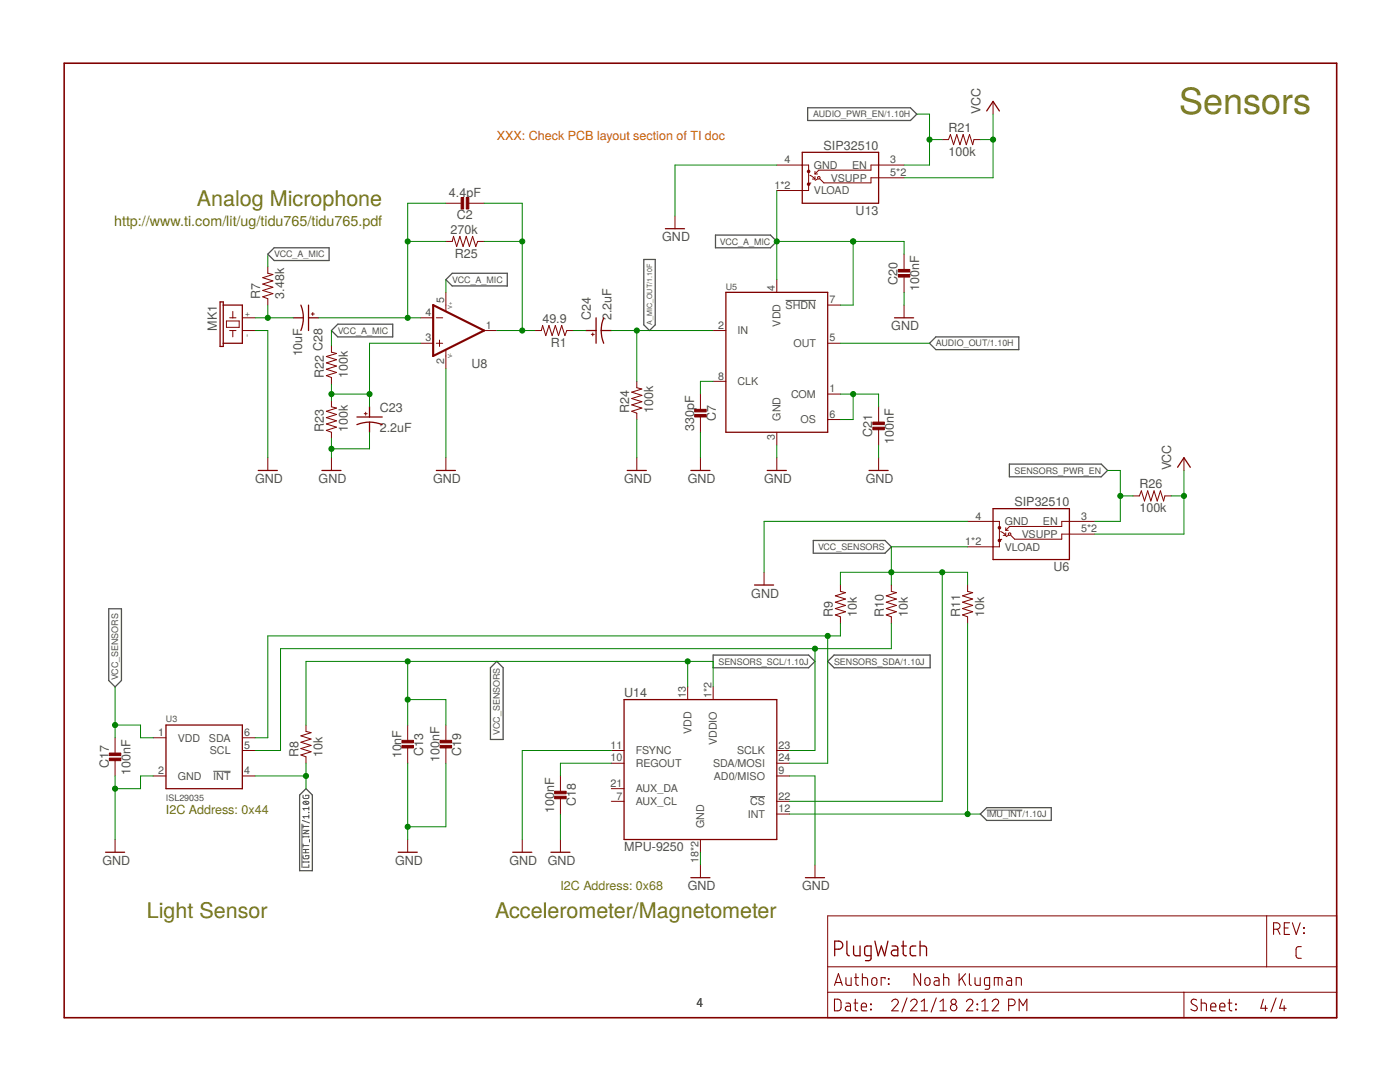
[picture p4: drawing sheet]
<svg xmlns="http://www.w3.org/2000/svg" width="279mm" height="216mm" viewBox="0 0 279 216" stroke-linecap="round" stroke-linejoin="round" font-family="sans-serif">
<g fill="none" stroke="#505050" stroke-width=".2">
<path d="M156.8 59.9h6M42.6 153.9h3.4M60.5 158.7l.1 .6h1v-.6h-.6v.2M60.7 159.9l.7 .5M149.7 159h3M60.3 164.4v8.7M60.3 163.7l1.5 .5M60.5 170.7l.1 .6h1v-.6h-.6v.2M60.5 172h1.1M60.5 164.6v.6M60.5 166.8v.3M60.5 168.4v.6"/>
<path d="M60.5 171.9v.2M60.5 170.2h1.1M60.5 169.5h1.1M60.5 168.7h1.1M60.5 167h1.1M60.5 165.7h1.1l-1.1 .6h1.1M60.5 164.9h1.1M60.5 160.1a.64 .64 0 0 1 .6-.3 .64 .64 0 0 1 .5 .5 .64 .64 0 0 1-.6 .2 .64 .64 0 0 1-.5-.4zM61 169.5v.7M61.6 162.1h.1M61.6 172.5v.5h-1.1M61.6 161v.6"/>
<path d="M61.6 162.6v.7M61.6 166.8v.3M61.6 171.9v.2M61.6 162.9h-1.1l.2 .4M61.6 161.3h-1.1l.2 .3M61.8 167.5v.5M196.9 161.6h7.1"/>
</g>
<g fill="none" stroke="#505050" stroke-width=".25">
<path d="M161.2 21.5h20.5l1.3 1.3-1.3 1.2h-20.5zM53.4 50.7l1.3-1.3h11v2.6h-11zM89 55.8l1.3-1.3h10.9v2.6h-10.9zM128.5 51.8h2.3v13l-1.2 1.2-1.1-1.2zM142.8 46.9h11l1.2 1.3-1.2 1.2h-11zM66.1 66l1.3-1.3h11v2.5h-11zM185.5 68.5l1.3-1.3h16.5v2.6h-16.5zM201.4 92.6h18.4l1.2 1.3-1.2 1.2h-18.4zM162.3 107.8h14.3l1.3 1.3-1.3 1.3h-14.3zM21.7 121.5h2.5v14.3l-1.2 1.3-1.3-1.3zM99.1 132l1.3 1.2v14.4h-2.5v-14.4zM142.3 130.7h19.1l1.2 1.3-1.2 1.2h-19.1z"/>
<path d="M165.2 132l1.3-1.3h19.1v2.5h-19.1zM61.1 157.4l1.2 1.2v15.1h-2.5v-15.1zM195.6 162.4l1.3-1.2h12.9v2.5h-12.9z"/>
</g>
<g fill="#800000" stroke="#800000" stroke-width=".2">
<path d="M80.2 147.7h2.3v.5h-2.3z"/>
<path d="M80.2 148.7h2.3v.5h-2.3z"/>
<path d="M21.8 150.3h2.3v.5h-2.3z"/>
<path d="M21.8 151.3h2.3v.5h-2.3z"/>
<path d="M110.7 157.9h2.3v.5h-2.3z"/>
<path d="M110.7 158.9h2.3v.5h-2.3z"/>
<path d="M87.8 147.7h2.3v.5h-2.3z"/>
<path d="M87.8 148.7h2.3v.5h-2.3z"/>
<path d="M179.3 53.8h2.3v.5h-2.3z"/>
<path d="M179.3 54.8h2.3v.5h-2.3z"/>
<path d="M174.2 84.2h2.3v.5h-2.3z"/>
<path d="M174.2 85.2h2.3v.5h-2.3z"/>
<path d="M92 39.4h.5v2.3h-.5z"/>
<path d="M93 39.4h.6v2.3h-.6z"/>
<path d="M138.6 82.7h2.3v.5h-2.3z"/>
<path d="M138.6 81.7h2.3v.5h-2.3z"/>
</g>
<g fill="none" stroke="#800000" stroke-width=".2">
<path d="M155 32.9h6.4v1.1M161.4 34.5v3.5h-6.4M161.6 35l1 .7M161.8 36.5l-.4 .2M162.1 35.7h.5M162.6 34.2v.5M162.6 35.2v.5M162.6 34.7h.6M163.2 35.7l-.5 .3M180.4 32.9h-6.6v1.1h-10.4l-.8 .7M180.4 35.5h-6.6v1h-9.4l-.7-.8M188 27.9h1.3l.4-1.1 .6 2.1 .6-2.1 .7 2.1 .6-2.1 .6 2.1 .7-2.1 .6 2.1 .3-1h1.2"/>
<path d="M198.2 20.2v2.6M53.4 53.3v1.2l1.1 .3-2.1 .6 2.1 .6-2.1 .7 2.1 .6-2.1 .7 2.1 .6-2.1 .6 1 .4v1.3M89 58.3v3.7M89 40.6h3M89 48.2h1.3l.2-1 .6 2 .7-2 .6 2 .6-2 .7 2 .6-2 .7 2 .3-1h1.3M93.3 40.6h3.3M134.7 43.1v2.5M155 55.8v2.5M180.4 50.7v3.1M180.4 55v3.3M45.2 64.1h2.5v1.2h-2.5zM45.8 63.4h1.3"/>
<path d="M45.8 66h1.3M46.5 62.1v1.3M46.5 66v1.2M48.4 63.4h2.5M48.4 66h2.5M62.1 62.7h.6M62.4 62.4v.5M66.1 69v1.3l1.1 .2-2.1 .6 2.1 .7-2.1 .6 2.1 .6-2.1 .7 2.1 .6-2.1 .7 1 .3v1.3M66.1 79.9v1.3l1.1 .2-2.1 .7 2.1 .6-2.1 .6 2.1 .7-2.1 .6 2.1 .6-2.1 .7 1 .4v1.2M83.9 63.4h2.5M83.9 68.5h2.5M87.1 63.4h1.2"/>
<path d="M87.1 68.5h1.2M87.7 67.9v1.2M89 69.8v3.8M96.6 66h2.5M106.8 66h1.2l.3-1.1 .6 2.1 .7-2.1 .6 2.1 .6-2.1 .7 2.1 .6-2.1 .6 2.1 .4-1h1.3M118 66.7h.6M118.3 66.4v.6M127.1 76.1v1.3l1 .2-2 .7 2 .6-2 .6 2 .7-2 .6 2 .6-2 .7 1 .3v1.3M139.8 78.6v3.3M142.3 66h2.6M142.3 76.1h2.6M165.2 60.9h2.5"/>
<path d="M165.2 78.6h2.5M165.2 68.5h2.5M180.4 60.9v2.5M53.4 91.3v2.6M66.1 91.3v2.6M72.7 82.5h.6M73 82.3v.5M89 91.3v2.6M127.1 91.3v2.6M139.8 83.2v3.1M139.8 91.3v2.6M155 86.3v2.5"/>
<path d="M155 91.3v2.6M165.2 83.7h2.5M175.3 81.2v3M175.3 85.5v3.3M175.3 91.3v2.6M226.1 99h1.3l.4-1.1 .6 2.1 .6-2.1 .7 2.1 .6-2.1 .6 2.1 .7-2.1 .6 2.1 .3-1h1.2M236.3 91.3v2.6M152.5 114.2v2.5M167.7 116.7v1.3l1 .3-2 .6 2 .6-2 .7 2 .6-2 .6 2 .7-2 .6 1 .4v1.3M177.9 116.7v1.3l1 .3-2 .6 2 .6-2 .7 2 .6-2 .6 2 .7-2 .6 1 .4v1.3M193.1 116.7v1.3l1 .3-2 .6 2 .6-2 .7 2 .6-2 .6 2 .7-2 .6 1 .4v1.3M193.1 104h6.4v1.1"/>
<path d="M199.5 105.6v3.5h-6.4M199.7 106.1l1 .7M199.9 107.6l-.4 .2M200.2 106.8h.5M200.7 105.8h.5M200.7 105.3v.5M200.7 106.3v.5M201.2 106.8l-.4 .3M218.5 104h-6.6v1.1h-10.4l-.8 .7M218.5 106.6h-6.6v1h-9.4l-.8-.8M137.2 137.1v2.5M142.3 137.1v2.5"/>
<path d="M23 147.2v3.1M23 151.5v3.3M30.6 154.8h2.5M30.6 147.2h2.5M48.4 154.8h2.5M48.4 149.8h2.5M48.4 147.2h2.5M61.1 144.7v1.2l1 .3-2.1 .6 2.1 .7-2.1 .6 2.1 .6-2.1 .7 2.1 .6-2.1 .6 1.1 .4v1.3M81.4 144.7v3M81.4 149v3.3M89 144.7v3M89 149v3.3"/>
<path d="M111.8 154.8v3.1M111.8 159.1v3.3M122 159.9h2.5M122 157.4h2.5M122 149.8h2.5M122 152.3h2.5M155 159.9h2.6M155 154.8h2.6M155 149.8h2.6M155 152.3h2.6M23 167.5v2.6M81.4 167.5v2.6"/>
<path d="M104.2 167.5v2.6M111.8 167.5v2.6M139.8 167.5v2.6M139.8 172.6v2.5M155 162.4h2.6M162.6 172.6v2.5M165.2 182.8h101.6v20.3h-101.6zM165.2 192.9h101.6M165.2 198h101.6M236.3 198v5.1M252.8 182.8v10.1"/>
<circle cx="163.4" cy="35.5" r=".25"/>
<circle cx="201.5" cy="106.6" r=".25"/>
</g>
<g fill="none" stroke="#800000" stroke-width=".25">
<path d="M160.1 30.4h15.2v10.2h-15.2zM196.9 22.1l1.3-1.9 1.3 1.9M132.8 45.6h3.8M144.9 58.3h20.3v28h-20.3zM43.9 60.2h.7v8.9h-.7zM44.6 60.9h3.8v7.6h-3.8M58.5 63.4h2.1M60 60.9a6.9 6.9 0 0 1 0 5.1M61.6 63.4h2M61.6 60.9v5.1M116.9 66h2.1M119 63.4v5.1"/>
<path d="M120 66h2M120.5 63.4a6.6 6.6 0 0 0 0 5.1M178.5 63.4h3.8M51.5 93.9h3.9M64.2 93.9h3.9M71.2 84.7a6.6 6.6 0 0 1 5.1 0M71.2 83.2h5.1M73.7 81.2v2M73.7 84.2v2.1M87.1 93.9h3.8M125.2 93.9h3.8M137.9 93.9h3.8"/>
<path d="M153.1 93.9h3.8M173.4 93.9h3.8M235 93.2l1.3-1.9 1.3 1.9M150.6 116.7h3.8M198.2 101.5h15.2v10.2h-15.2zM124.5 139.6h30.5v27.9h-30.5zM33.1 144.7h15.3v12.7h-15.3zM21.1 170.1h3.8M79.5 170.1h3.8M102.3 170.1h3.8M109.9 170.1h3.8M137.9 175.1h3.8"/>
<path d="M160.7 175.1h3.8M166.6 189.4h.8a.8 .8 0 0 0 .8-.8 .8 .8 0 0 0-.8-.8h-.8v2.9M169 187.8v2.4l.1 .3 .4 .2M170.3 188.8l.1 1.6 .4 .3h.8v-1.9M173.8 190.7h-.9l-.3-.2v-1.2l.2-.5h1v2.4a.47 .47 0 0 1-.4 .5h-.7M174.6 187.8l.7 2.9 .6-1.9 .7 1.9 .6-2.9M178 188.8h.8l.4 .3v1.6h-.8a.57 .57 0 0 1-.5-.6 .57 .57 0 0 1 .5-.5h.8M179.9 188.8h1M180.3 187.8v2.6l.3 .3h.3M182.8 188.8h-1l-.1 .5v1.2l.3 .2h.8M183.6 188.8h.8a.47 .47 0 0 1 .5 .5v1.4M183.6 187.8v2.9"/>
</g>
<path d="M12.8 12.6h254v190.5h-254z" fill="none" stroke="#800000" stroke-width=".32"/>
<g fill="none" stroke="#800000" stroke-width=".21">
<path d="M166.5 199.4h.9l.4 .4 .1 1.3-.2 .3-.3 .3h-.9zM166.5 196.6l.8-2.3 .8 2.3M166.8 196h1.1M168.8 195.1v1.3l.4 .2h.7v-1.5M170.5 195.1h.8M170.7 199.4v2.1l.5 .2M170.8 194.3v2.1l.5 .2M172.1 195.1l.9 .1 .1 .3v1.1M172.1 194.3v2.3M174.1 195.2l.5-.1a.92 .92 0 0 1 .2 1.5h-.4l-.3-.2-.1-.3zM176.6 195.3v-.2h-.7v1.5M177.3 195.3l.1 .1z"/>
<path d="M177.3 196.3l.1 .1zM178 199.9a.65 .65 0 0 1 .9-.5 .65 .65 0 0 1 .2 1l-1.1 1.3h1.3M181 199.1l-1 2.9M181.7 199.9a.64 .64 0 0 1 1-.5 .64 .64 0 0 1 .1 1l-1.1 1.3h1.3M183.7 194.3v2.3l-1.3-2.3v2.3M183.8 199.9l.7-.5v2.3M184.7 195.2l.5-.1a.92 .92 0 0 1 .2 1.5h-.4l-.4-.3zM186.5 195.1h.7l.2 .2v1.3h-.6a.46 .46 0 0 1-.4-.4 .46 .46 0 0 1 .4-.5h.6M186.9 199.1l-1.1 2.9M187.6 199.9l.6-.5v2.3M188.3 195.1l1 .1 .1 1.4M188.3 194.3v2.3"/>
<path d="M191.4 194.3v2.3M191.9 195.2l.8 1.4M192.7 194.3l-1.3 1.4M192.9 199.9a.64 .64 0 0 1 .9-.5 .64 .64 0 0 1 .2 1l-1.1 1.3h1.3M193.5 194.3v2.1l.3 .2M194.6 195.1v1.1l.1 .3 .3 .1h.6v-1.5M195.9 199.9l.7-.5v2.3M197.5 196.6h-.8l-.2-.2v-1.1l.2-.2h.8v1.9l-.2 .4h-.7M198 199.9a.64 .64 0 0 1 .9-.5 .64 .64 0 0 1 .2 1l-1.1 1.3h1.3M198.4 196.6v-1.5l1.5 .1 .1 1.4M199.2 195.1v1.5M201 195.1h.7l.2 .4v1.1h-.6a.46 .46 0 0 1-.4-.4 .46 .46 0 0 1 .4-.5h.6"/>
<path d="M202.8 196.6v-1.5l.9 .1 .1 1.4M238.8 199.6a.58 .58 0 0 0-.9-.1 .58 .58 0 0 0 .1 .8l.7 .4a.54 .54 0 0 1 .2 .8 .54 .54 0 0 1-.8 .2l-.4-.3M239.7 199.4v2.3M245.3 199.4l.1 2.1 .5 .2M252.1 199.4l-.5 1.8h1.3M254.2 185.4h.6a.65 .65 0 0 0 .7-.6 .65 .65 0 0 0-.7-.7h-.6v2.4M254.7 199.1l-1.1 2.9M255 185.4l.5 1.1M255.9 199.4l-.5 1.8h1.3M256.3 185.2h.8M257.4 184.1h-1.1v2.4h1.1M257.9 184.1l.8 2.4 .8-2.4"/>
<path d="M259.7 188.9h-.7l-.3 .5v1.5l.3 .3h.7M260.2 185.1l.1 .1zM260.2 186.1l.1 .2zM168.8 200.2h.7l.2 .3v1.2h-.6a.46 .46 0 0 1-.4-.5 .46 .46 0 0 1 .4-.4h.6M170.4 200.2h.8M171.9 200.9h1a.54 .54 0 0 0-.3-.7 .54 .54 0 0 0-.7 .5l.1 .9 .9 .1M173.7 200.3l.2 .2zM173.7 201.4l.2 .1zM183.8 201.7h1.3M187.6 201.7h1.3M195 201.4l.1 .1zM195 200.3l.1 .2z"/>
<path d="M195.9 201.7h1.3M201.3 200.7h.7a.65 .65 0 0 0 .6-.7 .65 .65 0 0 0-.6-.6h-.7v2.3M203.4 201.7v-2.3l.8 1.3 .7-1.3v2.3M239.7 200.2l1 .1 .1 1.4M241.6 200.9h1.1a.54 .54 0 0 0-.4-.7 .54 .54 0 0 0-.7 .5l.1 .9 1 .1M243.4 200.9h1.1a.54 .54 0 0 0-.4-.7 .54 .54 0 0 0-.7 .5l.1 .9 1 .1M245.1 200.2h.8M246.6 201.4l.1 .1zM246.6 200.3l.1 .2zM252.5 200.7v1M256.3 200.7v1"/>
<circle cx="190.3" cy="199.9" r=".52"/>
<circle cx="190.3" cy="201" r=".65"/>
</g>
<g fill="#800000" stroke="#800000" stroke-width=".2">
<circle cx="161.4" cy="34.2" r=".25"/>
<circle cx="161.4" cy="36.7" r=".25"/>
<circle cx="199.5" cy="105.3" r=".25"/>
<circle cx="199.5" cy="107.8" r=".25"/>
</g>
<path d="M86.4 60.9l10.2 5.1-10.2 5z" fill="none" stroke="#800000" stroke-width=".42"/>
<g fill="none" stroke="#008000" stroke-width=".2">
<path d="M155 32.9h-20.3v10.2M155 38v17.8M183 22.8h2.5v10.1h-5.1M185.5 27.9h2.5M195.6 27.9h2.6M198.2 22.8v12.7h-17.8M53.4 51v2.3M81.4 48.2h7.6M89 40.6h-7.6v22.8M89 55.8v2.5M96.6 48.2h7.6M96.6 40.6h7.6v25.4"/>
<path d="M155 48.2h25.4v2.5M170.3 48.2v12.7h-2.6M180.4 58.3v2.6M50.9 63.4h7.6M50.9 66h2.5v25.3M53.4 60.9v2.5M63.6 63.4h20.3M66.1 66v3M66.1 76.6v3.3M66.1 78.6h7.6M83.9 68.5h-10.2v12.7M89 73.6v17.7"/>
<path d="M99.1 66h7.7M114.4 66h2.5M122 66h20.3M127.1 66v10.1M142.3 76.1h-2.5v2.5M167.7 68.5h17.8M167.7 78.6h7.6v2.6M170.3 78.6v5.1h-2.6M66.1 87.5v3.8M73.7 86.3v3.3h-7.6M127.1 83.7v7.6M139.8 86.3v5"/>
<path d="M155 88.8v2.5M175.3 88.8v2.5M221 93.9h2.6v10.1h-5.1M223.6 99h2.5M233.7 99h2.6M236.3 93.9v12.7h-17.8M167.7 116.7v-2.5h25.4v2.5M188 114.2v45.7h-30.4M193.1 104h-40.6v10.2M193.1 109.1h-15.2v7.6M23 137.1v10.1M81.4 132v12.7"/>
<path d="M81.4 139.6h7.6v5.1M137.2 132v5.1M142.3 137.1v-5.1h-81.2v12.7M162.6 129.4v20.4h-5M165.2 126.9v25.4h-7.6M167.7 124.4v2.5h-114.3v20.3h-2.5M177.9 124.4v5h-121.9v20.4h-5.1M193.1 124.4v38M23 154.8v12.7M23 144.7h5v2.5h2.6M30.6 154.8h-2.6v2.6h-5M50.9 154.8h10.2"/>
<path d="M61.1 152.3v5.1M81.4 152.3v15.2M89 152.3v12.7h-7.6M122 152.3h-10.2v2.5M122 149.8h-17.8v17.7M157.6 154.8h5v17.8M111.8 162.4v5.1M139.8 170.1v2.5M157.6 162.4h38"/>
</g>
<g fill="#008000" stroke="#008000" stroke-width=".2">
<circle cx="193.1" cy="162.4" r=".51"/>
<circle cx="61.1" cy="154.8" r=".51"/>
<circle cx="81.4" cy="63.4" r=".51"/>
<circle cx="81.4" cy="48.2" r=".51"/>
<circle cx="185.5" cy="27.9" r=".51"/>
<circle cx="127.1" cy="66" r=".51"/>
<circle cx="23" cy="157.4" r=".51"/>
<circle cx="81.4" cy="165" r=".51"/>
<circle cx="66.1" cy="89.6" r=".51"/>
<circle cx="170.3" cy="78.6" r=".51"/>
<circle cx="53.4" cy="63.4" r=".51"/>
<circle cx="104.2" cy="66" r=".51"/>
<circle cx="104.2" cy="48.2" r=".51"/>
<circle cx="66.1" cy="78.6" r=".51"/>
<circle cx="73.7" cy="78.6" r=".51"/>
<circle cx="223.6" cy="99" r=".51"/>
<circle cx="162.6" cy="129.4" r=".51"/>
<circle cx="165.2" cy="126.9" r=".51"/>
<circle cx="198.2" cy="27.9" r=".51"/>
<circle cx="236.3" cy="99" r=".51"/>
<circle cx="155" cy="48.2" r=".51"/>
<circle cx="170.3" cy="48.2" r=".51"/>
<circle cx="23" cy="144.7" r=".51"/>
<circle cx="137.2" cy="132" r=".51"/>
<circle cx="81.4" cy="139.6" r=".51"/>
<circle cx="81.4" cy="132" r=".51"/>
<circle cx="177.9" cy="114.2" r=".51"/>
<circle cx="188" cy="114.2" r=".51"/>
</g>
<text font-size="7.2" fill="#808000" x="235.3" y="22.8">Sensors</text>
<g font-size="4.3" fill="#808000">
<text x="39.3" y="41.1">Analog Microphone</text>
<text x="29.3" y="183.3">Light Sensor</text>
<text x="98.8" y="183.3">Accelerometer/Magnetometer</text>
</g>
<text font-size="2.9" fill="#808000" x="22.8" y="45.1">http://www.ti.com/lit/ug/tidu765/tidu765.pdf</text>
<text font-size="2.7" x="139" y="200.9">4</text>
<g font-size="2.5" fill="#505050">
<text x="195.7" y="22.8" transform="rotate(-90 195.7 22.8)">VCC</text>
<text x="164.4" y="29.9">SIP32510</text>
<text x="189.3" y="26.4">R21</text>
<text x="189.3" y="31.2">100k</text>
<text x="89.6" y="39.3">4.4pF</text>
<text x="89.9" y="46.6">270k</text>
<text x="91.2" y="43.6">C2</text>
<text x="170.8" y="42.8">U13</text>
<text x="90.8" y="51.4">R25</text>
<text x="132.2" y="48.2">GND</text>
<text x="51.9" y="59.6" transform="rotate(-90 51.9 59.6)">R7</text>
<text x="56.7" y="59.6" transform="rotate(-90 56.7 59.6)">3.48k</text>
<text x="179.1" y="56.8" transform="rotate(-90 179.1 56.8)">C20</text>
<text x="183.5" y="58.1" transform="rotate(-90 183.5 58.1)">100nF</text>
<text x="108.2" y="64.4">49.9</text>
<text x="117.9" y="63.9" transform="rotate(-90 117.9 63.9)">C24</text>
<text x="122" y="63.9" transform="rotate(-90 122 63.9)">2.2uF</text>
<text x="177.9" y="65.9">GND</text>
<text x="43.3" y="66" transform="rotate(-90 43.3 66)">MK1</text>
<text x="60.3" y="71.1" transform="rotate(-90 60.3 71.1)">10uF</text>
<text x="109.9" y="69.2">R1</text>
<text x="64.6" y="75.3" transform="rotate(-90 64.6 75.3)">R22 C28</text>
<text x="69.4" y="75.3" transform="rotate(-90 69.4 75.3)">100k</text>
<text x="94.1" y="73.4">U8</text>
<text x="75.8" y="82.2">C23</text>
<text x="125.6" y="82.5" transform="rotate(-90 125.6 82.5)">R24</text>
<text x="130.4" y="82.5" transform="rotate(-90 130.4 82.5)">100k</text>
<text x="64.6" y="86.3" transform="rotate(-90 64.6 86.3)">R23</text>
<text x="69.4" y="86.3" transform="rotate(-90 69.4 86.3)">100k</text>
<text x="75.8" y="86.3">2.2uF</text>
<text x="138.5" y="86" transform="rotate(-90 138.5 86)">330pF</text>
<text x="142.8" y="84.1" transform="rotate(-90 142.8 84.1)">C7</text>
<text x="174.1" y="87.3" transform="rotate(-90 174.1 87.3)">C21</text>
<text x="178.4" y="88.5" transform="rotate(-90 178.4 88.5)">100nF</text>
<text x="233.7" y="93.9" transform="rotate(-90 233.7 93.9)">VCC</text>
<text x="50.9" y="96.4">GND</text>
<text x="63.6" y="96.4">GND</text>
<text x="86.5" y="96.4">GND</text>
<text x="124.5" y="96.4">GND</text>
<text x="137.2" y="96.4">GND</text>
<text x="152.5" y="96.4">GND</text>
<text x="172.8" y="96.4">GND</text>
<text x="202.5" y="101">SIP32510</text>
<text x="227.4" y="97.5">R26</text>
<text x="227.4" y="102.3">100k</text>
<text x="210.2" y="113.9">U6</text>
<text x="149.9" y="119.3">GND</text>
<text x="166.2" y="123.1" transform="rotate(-90 166.2 123.1)">R9</text>
<text x="171" y="123.1" transform="rotate(-90 171 123.1)">10k</text>
<text x="176.4" y="123.1" transform="rotate(-90 176.4 123.1)">R10</text>
<text x="181.2" y="123.1" transform="rotate(-90 181.2 123.1)">10k</text>
<text x="191.6" y="123.1" transform="rotate(-90 191.6 123.1)">R11</text>
<text x="196.4" y="123.1" transform="rotate(-90 196.4 123.1)">10k</text>
<text x="124.5" y="139.1">U14</text>
<text x="21.7" y="153.3" transform="rotate(-90 21.7 153.3)">C17</text>
<text x="26" y="154.6" transform="rotate(-90 26 154.6)">100nF</text>
<text x="59.6" y="151" transform="rotate(-90 59.6 151)">R8</text>
<text x="64.4" y="151" transform="rotate(-90 64.4 151)">10k</text>
<text x="80.1" y="151.3" transform="rotate(-90 80.1 151.3)">10nF</text>
<text x="84.4" y="150.8" transform="rotate(-90 84.4 150.8)">C13</text>
<text x="87.7" y="152" transform="rotate(-90 87.7 152)">100nF</text>
<text x="92" y="150.8" transform="rotate(-90 92 150.8)">C19</text>
<text x="114.9" y="160.9" transform="rotate(-90 114.9 160.9)">C18</text>
<text x="110.6" y="162.2" transform="rotate(-90 110.6 162.2)">100nF</text>
<text x="20.4" y="172.6">GND</text>
<text x="78.8" y="172.6">GND</text>
<text x="101.7" y="172.6">GND</text>
<text x="109.3" y="172.6">GND</text>
<text x="124.5" y="169.8">MPU-9250</text>
<text x="137.2" y="177.7">GND</text>
<text x="160.1" y="177.7">GND</text>
</g>
<text font-size="2.5" fill="#c60" x="99.2" y="27.9">XXX: Check PCB layout section of TI doc</text>
<g font-size="2.5" fill="#808000">
<text x="33.1" y="162.4">I2C Address: 0x44</text>
<text x="111.8" y="177.7">I2C Address: 0x68</text>
</g>
<g font-size="2.1" fill="#505050">
<text x="156.6" y="32.6">4</text>
<text x="162.4" y="33.7">GND</text>
<text x="170" y="33.7">EN</text>
<text x="177.7" y="32.6">3</text>
<text x="177.7" y="35.1">5*2</text>
<text x="154.5" y="37.7">1*2</text>
<text x="162.4" y="38.8">VLOAD</text>
<text x="165.8" y="36.2">VSUPP</text>
<text x="154.7" y="58" transform="rotate(-90 154.7 58)">4</text>
<text x="84.9" y="63.1">4</text>
<text x="88.6" y="60.5" transform="rotate(-90 88.6 60.5)">5</text>
<text x="97" y="65.6">1</text>
<text x="143.3" y="65.6">2</text>
<text x="155.8" y="65.2" transform="rotate(-90 155.8 65.2)">VDD</text>
<text x="156.8" y="61.6">SHDN</text>
<text x="165.5" y="60.5">7</text>
<text x="84.9" y="68.1">3</text>
<text x="147.2" y="66.7">IN</text>
<text x="158.3" y="69.2">OUT</text>
<text x="165.5" y="68.1">5</text>
<text x="88.6" y="72.6" transform="rotate(-90 88.6 72.6)">2</text>
<text x="143.3" y="75.7">8</text>
<text x="147.2" y="76.9">CLK</text>
<text x="155.8" y="83.9" transform="rotate(-90 155.8 83.9)">GND</text>
<text x="157.9" y="79.4">COM</text>
<text x="165.5" y="78.3">1</text>
<text x="165.5" y="83.4">6</text>
<text x="154.7" y="87.8" transform="rotate(-90 154.7 87.8)">3</text>
<text x="159.8" y="84.5">OS</text>
<text x="194.7" y="103.7">4</text>
<text x="200.5" y="104.8">GND</text>
<text x="203.9" y="107.3">VSUPP</text>
<text x="208.1" y="104.8">EN</text>
<text x="215.8" y="103.7">3</text>
<text x="215.8" y="106.2">5*2</text>
<text x="192.6" y="108.8">1*2</text>
<text x="200.5" y="109.9">VLOAD</text>
<text x="136.9" y="139.2" transform="rotate(-90 136.9 139.2)">13</text>
<text x="142" y="139.2" transform="rotate(-90 142 139.2)">1*2</text>
<text x="31.6" y="146.9">1</text>
<text x="35.5" y="148">VDD</text>
<text x="41.7" y="148">SDA</text>
<text x="48.7" y="149.4">5</text>
<text x="48.7" y="146.9">6</text>
<text x="121.8" y="149.4">11</text>
<text x="138" y="146.4" transform="rotate(-90 138 146.4)">VDD</text>
<text x="143.1" y="148.7" transform="rotate(-90 143.1 148.7)">VDDIO</text>
<text x="155.4" y="149.4">23</text>
<text x="31.6" y="154.5">2</text>
<text x="35.5" y="155.6">GND</text>
<text x="41.9" y="150.5">SCL</text>
<text x="42.6" y="155.6">INT</text>
<text x="48.7" y="154.5">4</text>
<text x="121.8" y="151.9">10</text>
<text x="126.9" y="150.5">FSYNC</text>
<text x="126.9" y="153">REGOUT</text>
<text x="142.3" y="153">SDA/MOSI</text>
<text x="142.5" y="155.6">AD0/MISO</text>
<text x="147.1" y="150.5">SCLK</text>
<text x="155.4" y="154.5">9</text>
<text x="155.4" y="151.9">24</text>
<text x="121.8" y="157">21</text>
<text x="123" y="159.5">7</text>
<text x="126.9" y="160.7">AUX_CL</text>
<text x="126.9" y="158.1">AUX_DA</text>
<text x="149.7" y="160.7">CS</text>
<text x="155.4" y="159.5">22</text>
<text x="140.5" y="165.2" transform="rotate(-90 140.5 165.2)">GND</text>
<text x="149.2" y="163.2">INT</text>
<text x="155.4" y="162.1">12</text>
<text x="139.4" y="172.3" transform="rotate(-90 139.4 172.3)">18*2</text>
</g>
<g font-size="1.8" fill="#505050">
<text x="162.3" y="23.4">AUDIO_PWR_EN/1.10H</text>
<text x="54.7" y="51.3">VCC_A_MIC</text>
<text x="143.7" y="48.8">VCC_A_MIC</text>
<text x="90.3" y="56.4">VCC_A_MIC</text>
<text x="144.9" y="57.8">U5</text>
<text x="49.9" y="63.2" transform="rotate(-90 49.9 63.2)">+</text>
<text x="49.9" y="67.2" transform="rotate(-90 49.9 67.2)">-</text>
<text x="67.4" y="66.6">VCC_A_MIC</text>
<text x="186.8" y="69.1">AUDIO_OUT/1.10H</text>
<text x="202.5" y="94.5">SENSORS_PWR_EN</text>
<text x="163.3" y="109.8">VCC_SENSORS</text>
<text x="23.6" y="135.8" transform="rotate(-90 23.6 135.8)">VCC_SENSORS</text>
<text x="143.4" y="132.6">SENSORS_SCL/1.10J</text>
<text x="166.4" y="132.6">SENSORS_SDA/1.10J</text>
<text x="33.1" y="144.2">U3</text>
<text x="99.8" y="146.6" transform="rotate(-90 99.8 146.6)">VCC_SENSORS</text>
<text x="33.1" y="159.9">ISL29035</text>
<text x="196.9" y="163.1">IMU_INT/1.10J</text>
</g>
<text font-size="1.4" fill="#505050" x="130.1" y="64.8" transform="rotate(-90 130.1 64.8)">A_MIC_OUT/1.10F</text>
<g font-size="1.1" fill="#505050">
<text x="90.3" y="61.7" transform="rotate(-90 90.3 61.7)">V+</text>
<text x="90.3" y="71.5" transform="rotate(-90 90.3 71.5)">V-</text>
</g>
</svg>
